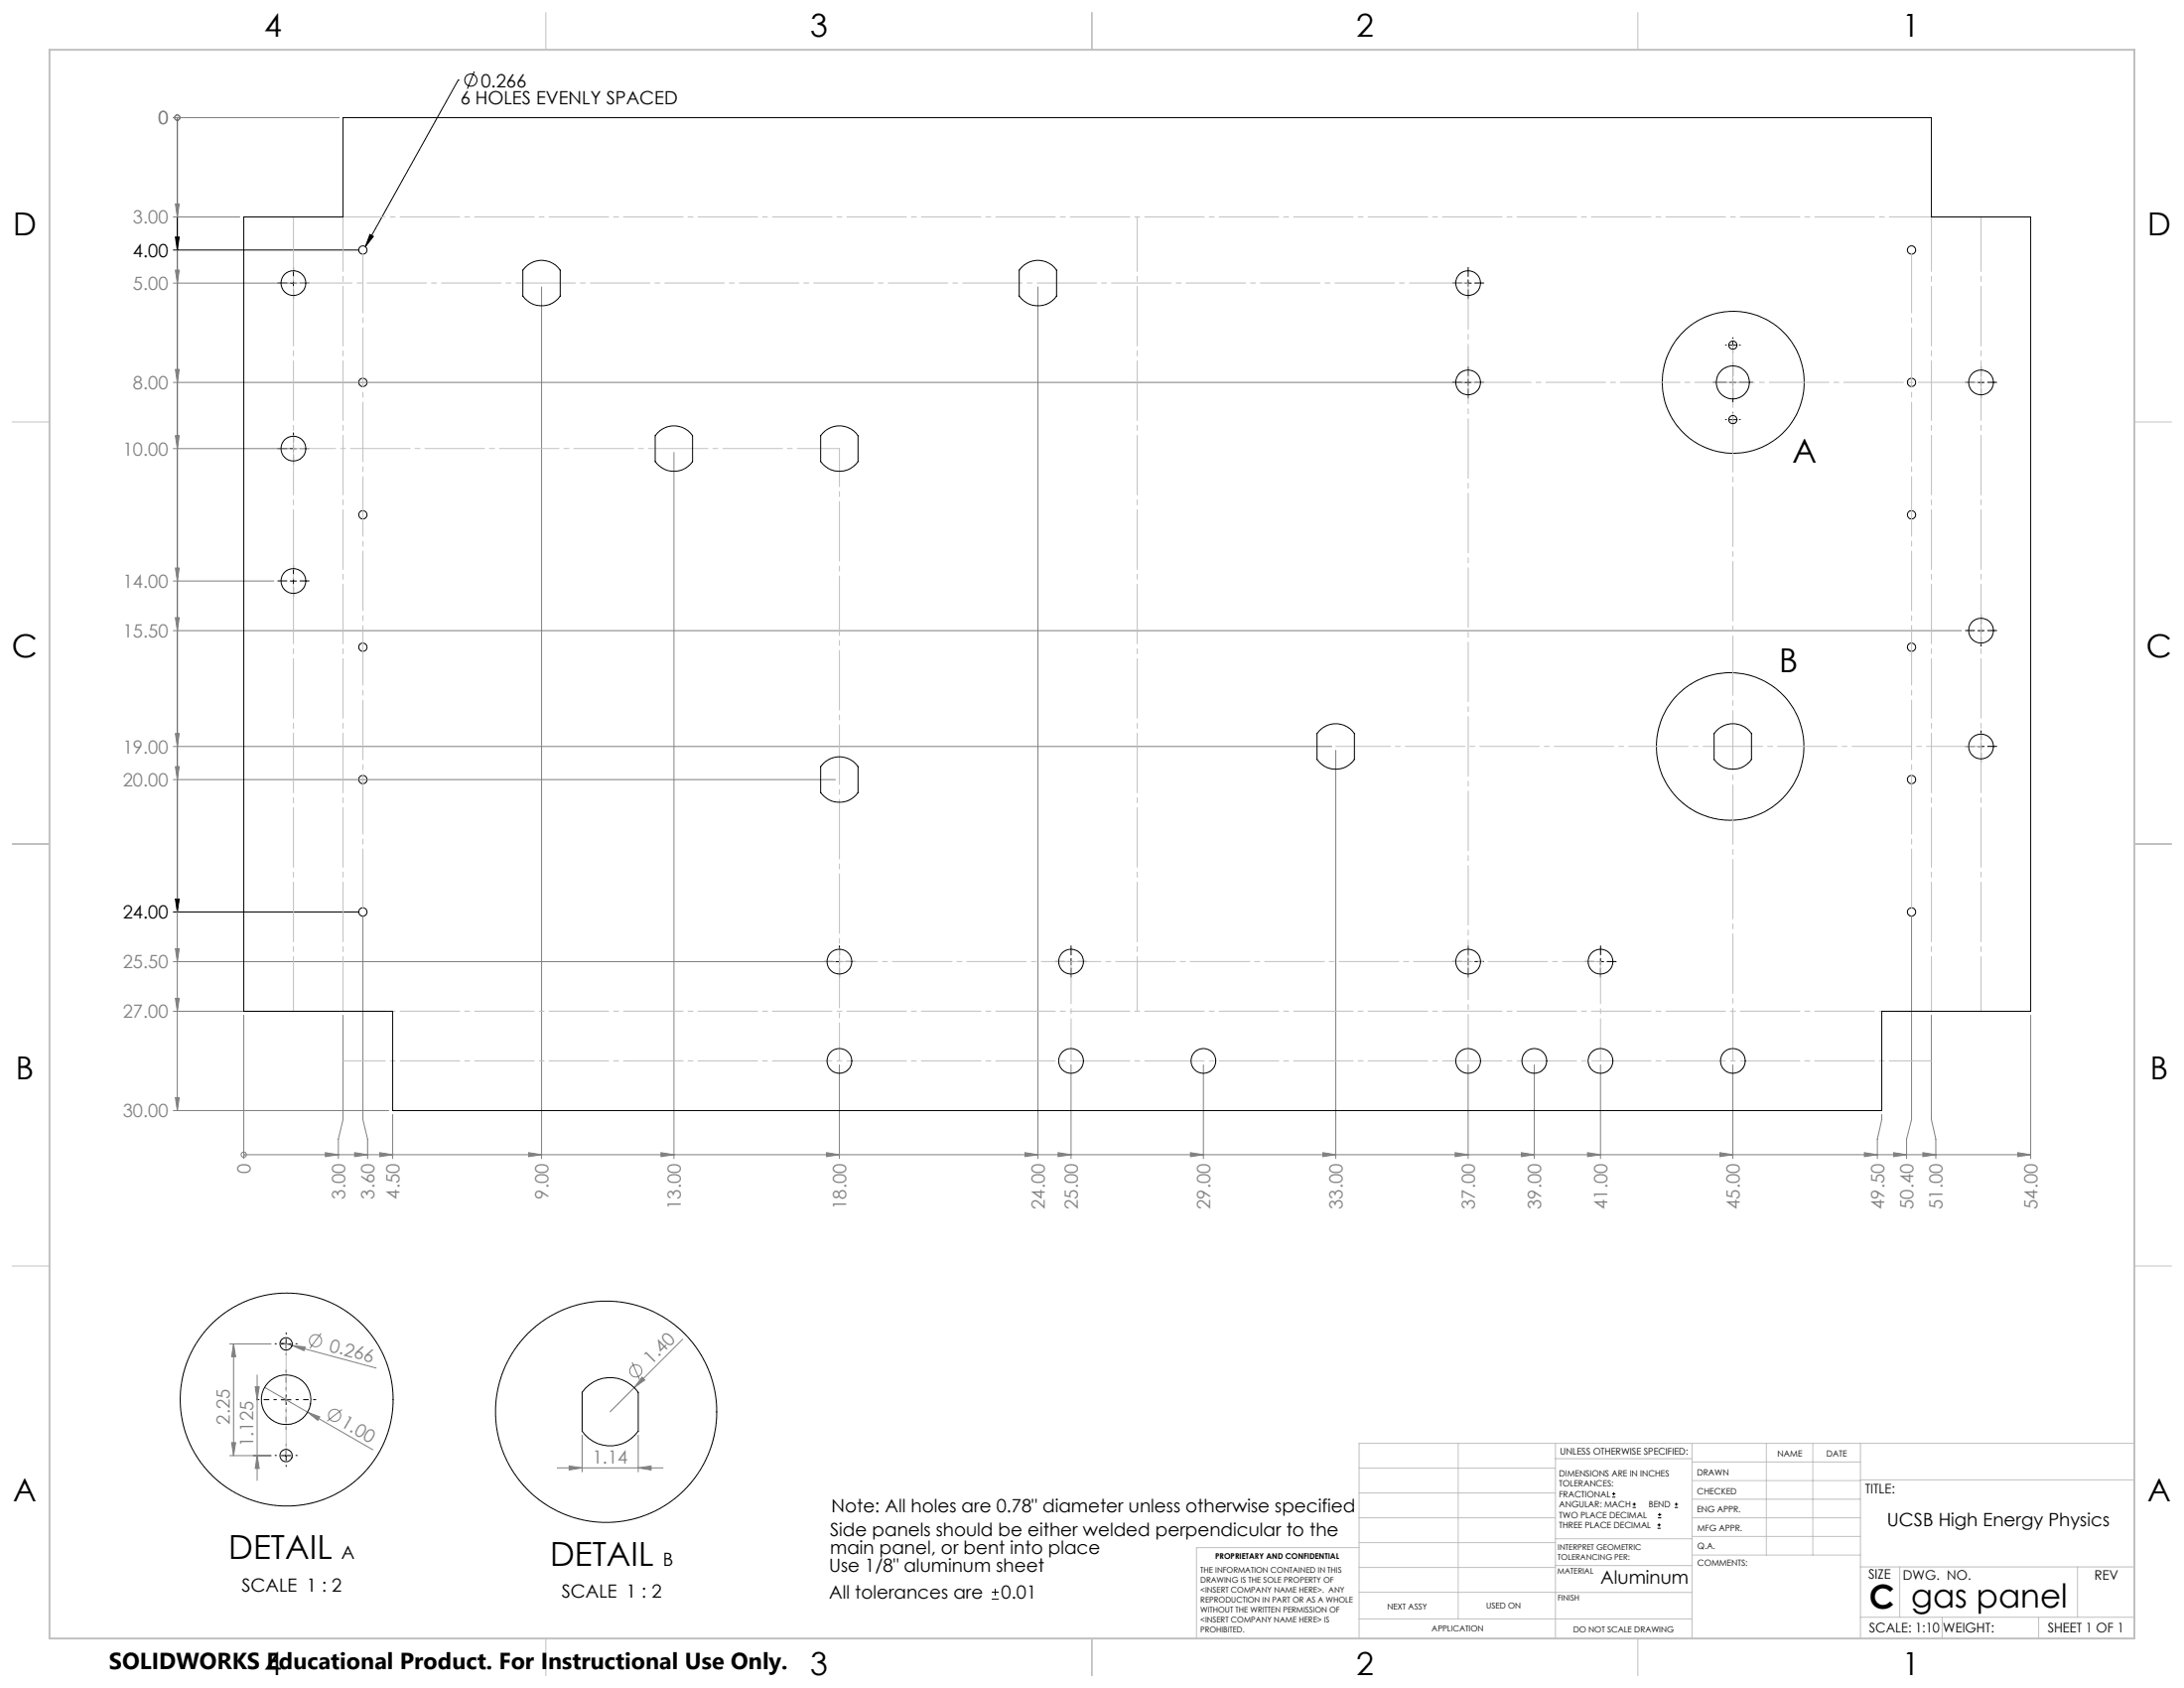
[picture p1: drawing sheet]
<svg xmlns="http://www.w3.org/2000/svg" width="559mm" height="432mm" viewBox="0 0 559 432" stroke-linecap="round" stroke-linejoin="round" font-family="sans-serif">
<g fill="none" stroke="#000" stroke-width=".25">
<path d="M121.4 18.3l-1.8 4.4M45.4 30.1v203.2M117.2 20.5h.1M117.2 20.5l-23.7 42.6M94.7 60l.8 .5-2 2.6zM44.3 64h47.5M44.9 60.6h1l-.5 3.4zM74.2 72.4h1.7M75.1 71.6v1.6M374.8 72.4h1.6M375.6 71.6v1.6M374.8 97.8h1.6"/>
<path d="M375.6 97v1.6M442.5 97.8h1.7M442.5 88.3h1.7M443.4 87.5v1.6M443.4 97v1.6M506 97.8h1.7M506.9 97v1.6M74.2 114.8h1.7M75.1 113.9v1.7M442.5 107.4h1.7M443.4 106.5v1.7M74.2 148.6h1.7"/>
<path d="M75.1 147.8v1.6M506 161.3h1.7M506.9 160.5v1.6M506 191h1.7M506.9 190.1v1.7M44.3 233.3h47.5M44.9 230h1l-.5 3.3zM213.9 246h1.7M214.8 245.1v1.7M273.2 246h1.6M274 245.1v1.7M374.8 246h1.6"/>
<path d="M375.6 245.1v1.7M408.7 246h1.6M409.5 245.1v1.7M71.9 358.1h2.5M71.9 343.8h2.5M73.2 342.5v2.5M73.2 356.8v2.5M71.9 372.4h2.5M73.2 371.1v2.5M412.5 383h.8M412.5 382.1h.8M412.9 381.7v.9"/>
<path d="M417.7 385.6h.8M417.7 384.8h.8M418.1 384.4v.8M424.1 390.9h.8M424.1 390.1h.8M424.2 388.3h.9M424.2 387.5h.9M424.5 389.7v.8M424.6 387v.9M428.5 385.6h.8M428.5 384.8h.8M428.9 384.4v.8"/>
<path d="M253.8 409.1h1.8M253.8 407.3h1.8M254.6 406.4v1.8"/>
<circle cx="120.5" cy="20.5" r="1.55"/>
<circle cx="92.8" cy="64" r="1.05"/>
<circle cx="489.1" cy="63.9" r="1.07"/>
<circle cx="92.8" cy="97.8" r="1.05"/>
<circle cx="443.4" cy="97.8" r="18.2"/>
<circle cx="489.1" cy="97.8" r="1.05"/>
<circle cx="92.8" cy="131.7" r="1.05"/>
<circle cx="489.1" cy="131.7" r="1.05"/>
<circle cx="92.8" cy="165.6" r="1.05"/>
<circle cx="489.1" cy="165.6" r="1.05"/>
<circle cx="92.8" cy="199.4" r="1.05"/>
<circle cx="442.7" cy="191" r="18.9"/>
<circle cx="489.1" cy="199.4" r="1.05"/>
<circle cx="92.8" cy="233.3" r="1.05"/>
<circle cx="489.1" cy="233.3" r="1.07"/>
</g>
<g fill="none" stroke="#808080" stroke-width=".25">
<path d="M44.3 30.1h42.4M45.4 30.1v25.4M45.4 30.1h.1M44.3 55.5h17M44.9 52.2h1l-.5 3.3zM44.3 72.4h29.7M44.9 69.1h1l-.5 3.3zM45.4 64v220.1M138.6 73.4v223M265.6 73.4v223M44.3 97.8h330.3M44.9 94.5h1l-.5 3.3z"/>
<path d="M44.3 114.8h29.7M44.9 111.4h1l-.5 3.4zM172.4 115.7v180.7M44.3 148.6h25.8M44.9 145.3h1l-.5 3.3zM44.9 158h1l-.5 3.3zM44.3 161.3h457.6M44.3 191h296.4M44.3 199.4h169.4M44.9 187.6h1l-.5 3.4zM44.9 196.1h1l-.5 3.3zM341.8 191.9v104.5"/>
<path d="M92.9 234.3v52.1l1.2 5v5M489.1 234.3v52.1l-1.3 5v5M44.3 246h169.4M44.3 258.7h42.4M44.9 242.7h1l-.5 3.3zM44.9 255.4h1l-.5 3.3zM62.4 259.7v36.7M87.8 259.7v26.7l-1.2 5v5M494.2 259.7v26.7l1.1 5v5M519.6 259.7v36.7M214.8 272.4v24M274 272.4v24"/>
<path d="M307.9 272.4v24M375.6 272.4v24M392.6 272.4v24M409.5 272.4v24M443.4 272.4v24M44.3 284.1h55.1M44.9 280.8h1l-.5 3.3zM62.4 295.4h.1M62.4 295.4h457.2M83.3 294.9l3.3 .5-3.3 .5zM90.7 294.9l3.4 .5-3.4 .5zM97.2 294.9l3.3 .5-3.3 .5z"/>
<path d="M100.5 285.1v11.3M135.3 294.9l3.3 .5-3.3 .5zM169.1 294.9l3.3 .5-3.3 .5zM211.5 294.9l3.3 .5-3.3 .5zM262.3 294.9l3.3 .5-3.3 .5zM270.7 294.9l3.3 .5-3.3 .5zM304.6 294.9l3.3 .5-3.3 .5zM338.5 294.9l3.3 .5-3.3 .5zM372.3 294.9l3.3 .5-3.3 .5zM389.3 294.9l3.3 .5-3.3 .5zM406.2 294.9l3.3 .5-3.3 .5zM440.1 294.9l3.3 .5-3.3 .5z"/>
<path d="M477 294.9l3.3 .5-3.3 .5zM481.5 285.1v1.3l-1.2 5v5M484.5 294.9l3.3 .5-3.3 .5zM492 294.9l3.3 .5-3.3 .5zM516.3 294.9l3.3 .5-3.3 .5zM58.8 343.8h10.6M59.8 343.8l.5 3.3h-1zM59.8 343.8v28.6M65.3 354.8h1l-.5 3.3zM65.8 351.7v27M67.7 354.9l27.7 16M71.6 343.4l3.1 .8"/>
<path d="M74.7 344.2l3.4 .4-.3 .9zM74.7 344.2l21.5 5.8M82.2 341.1l-2.9 3.8M161.7 348.5l1.9 4.4M164.3 352.3l.7 .7-2.7 2zM174.7 342.6l-18.6 18.5M58.8 372.4h10.6M59.3 369h1l-.5 3.4zM65.8 372.4l.5 3.2h-1zM78.7 361.2l3.1 1.2-.5 .9zM87.5 360.6l-3.8 2.9M142.6 375.5h27.1"/>
<path d="M145.6 375l3.3 .5-3.3 .5zM148.9 367.1v9.4M163.3 375.5l3.3-.5v1zM163.3 367.1v9.4"/>
<circle cx="45.4" cy="30.1" r=".68"/>
<circle cx="62.4" cy="295.4" r=".68"/>
<circle cx="80.7" cy="343" r="1.56"/>
<circle cx="162.7" cy="350.7" r="1.55"/>
<circle cx="85.6" cy="362.1" r="1.55"/>
</g>
<path d="M70.7 358h-5.1M73.2 355.5v-5.1M75.7 358h5.1M73.2 360.5v5.1" fill="none" stroke="#000" stroke-width=".25" stroke-dasharray="15.2 1.3 1.3 1.3" stroke-dashoffset="14.6"/>
<g fill="none" stroke="#000" stroke-width=".25" stroke-dasharray="15.2 1.3 1.3 1.3">
<path d="M73.4 72.4h-2.3M75.1 70.7v-2.3M75.1 74.1v2.3M76.7 72.4h2.4M374 72.4h-2.4M375.6 70.7v-2.3M375.6 74.1v2.3M377.3 72.4h2.4M374 97.8h-2.4M375.6 96.1v-2.3M375.6 99.5v2.3M377.3 97.8h2.4"/>
<path d="M441.7 97.8h-3.4M441.7 88.3h-.2M443.4 96.1v-3.4M443.4 99.5v3.4M443.4 86.6v-.2M443.4 89.9v.3M445 97.8h3.4M445 88.3h.3M505.2 97.8h-2.3M506.9 96.1v-2.3M506.9 99.5v2.3M508.5 97.8h2.4"/>
<path d="M73.4 114.7h-2.3M75.1 113.1v-2.4M75.1 116.4v2.3M76.7 114.7h2.4M441.7 107.3h-.2M443.4 105.7v-.3M443.4 109v.2M445 107.3h.3M73.4 148.6h-2.3M75.1 146.9v-2.3M75.1 150.3v2.3M76.7 148.6h2.4"/>
<path d="M506.9 159.6v-2.3M505.2 161.3h-2.3M506.9 163v2.3M508.5 161.3h2.4M505.2 190.9h-2.3M506.9 189.3v-2.4M506.9 192.6v2.3M508.5 190.9h2.4M213.1 246h-2.3M214.8 244.3v-2.3M214.8 247.6v2.4M216.4 246h2.4"/>
<path d="M272.4 246h-2.4M274 244.3v-2.3M274 247.6v2.4M275.7 246h2.4M374 246h-2.4M375.6 244.3v-2.3M375.6 247.6v2.4M377.3 246h2.4M407.8 246h-2.3M409.5 244.3v-2.3M409.5 247.6v2.4M411.2 246h2.3"/>
<path d="M70.7 343.7h-.3M73.2 341.2v-.3M73.2 346.2v.4M75.7 343.7h.4M70.7 372.3h-.3M73.2 369.8v-.3M73.2 374.8v.4M75.7 372.3h.4"/>
</g>
<path d="M75.1 55.5v203.2M87.8 55.5v203.2M291 55.5v203.2M506.9 55.5v203.2M506.9 190.9h-165.1M494.2 258.7v-203.2" fill="none" stroke="#c0c0c0" stroke-width=".25" stroke-dasharray="15.2 1.3 1.3 1.3" stroke-dashoffset="1.3"/>
<path d="M494.2 55.5h-406.4M75.1 114.7h139.7M87.8 258.7h406.4M274 246v25.4M409.5 246v25.4M87.8 271.4h406.4" fill="none" stroke="#c0c0c0" stroke-width=".25" stroke-dasharray="15.2 1.3 1.3 1.3" stroke-dashoffset="4.4"/>
<path d="M75.1 72.4h300.5" fill="none" stroke="#c0c0c0" stroke-width=".25" stroke-dasharray="15.2 1.3 1.3 1.3" stroke-dashoffset=".2"/>
<path d="M375.6 271.4v-199" fill="none" stroke="#c0c0c0" stroke-width=".25" stroke-dasharray="15.2 1.3 1.3 1.3" stroke-dashoffset="3.4"/>
<path d="M489.1 63.9v169.4M375.6 97.8h131.3M92.9 233.3v-169.4" fill="none" stroke="#c0c0c0" stroke-width=".25" stroke-dasharray="15.2 1.3 1.3 1.3" stroke-dashoffset="-.8"/>
<path d="M214.8 114.7v156.7M214.8 246h194.7" fill="none" stroke="#c0c0c0" stroke-width=".25" stroke-dasharray="15.2 1.3 1.3 1.3" stroke-dashoffset="5.5"/>
<path d="M73.2 343.7v28.6" fill="none" stroke="#c0c0c0" stroke-width=".25" stroke-dasharray="15.2 1.3 1.3 1.3" stroke-dashoffset="2.9"/>
<path d="M443.4 271.4v-183.1" fill="none" stroke="#c0c0c0" stroke-width=".25" stroke-dasharray="15.2 1.3 1.3 1.3" stroke-dashoffset="1.8"/>
<g fill="none" stroke="#c0c0c0" stroke-width=".25">
<path d="M139.7 3.2v9.5M279.4 3.2v9.5M419.1 3.2v9.5M3.1 107.9h9.6M546.1 107.9h9.5M3.1 215.9h9.6M546.1 215.9h9.5M3.1 323.8h9.6M546.1 323.8h9.5M347.7 375.6h50.3M373.1 369.2v44.9M398 369.2v49.9"/>
<path d="M398 373.1h34.9M432.9 369.2v49.9M432.9 378.7h43.1M432.9 374h43.1M451.9 369.2v28.6M463.8 369.2v28.6M476 369.2v49.9M476 378.6h70.1M546.1 369.2h-198.4v49.9M347.7 394.6h50.3M347.7 388.3h50.3M347.7 381.9h50.3"/>
<path d="M347.7 395.9h-41.6v23.2M398 393.6h35M432.9 383.5h43.1M432.9 388.3h43.1M432.9 393h43.1M433 397.8h43M139.7 419.1v9.6M279.4 419.1v9.6M347.7 414.1h85.2M347.7 401h50.3M347.7 407.3h50.3M398 407.4h34.9"/>
<path d="M398 400.5h35M419.1 419.1v9.6M476 413.7h70.1M476 400.8h70.1M486.1 400.8v12.9M496.9 413.7v5.4M521.6 413.7v5.4M531.6 400.8v12.9"/>
</g>
<path d="M12.7 12.7h533.4v406.4h-533.4z" fill="none" stroke="#c0c0c0" stroke-width=".5"/>
<g fill="#000">
<path d="M94.7 60l.8 .5-2 2.6z"/>
<path d="M44.9 60.6h1l-.5 3.4zM44.9 230h1l-.5 3.3z"/>
</g>
<g fill="#808080">
<path d="M164.3 352.3l.7 .7-2.7 2z"/>
<path d="M78.7 361.2l3.1 1.2-.5 .9z"/>
<path d="M74.7 344.2l3.4 .4-.3 .9z"/>
<path d="M44.9 52.2h1l-.5 3.3zM44.9 69.1h1l-.5 3.3zM44.9 94.5h1l-.5 3.3zM44.9 111.4h1l-.5 3.4zM44.9 145.3h1l-.5 3.3zM44.9 158h1l-.5 3.3zM44.9 187.6h1l-.5 3.4zM44.9 196.1h1l-.5 3.3zM44.9 242.7h1l-.5 3.3zM44.9 255.4h1l-.5 3.3zM44.9 280.8h1l-.5 3.3z"/>
<path d="M83.3 294.9l3.3 .5-3.3 .5zM90.7 294.9l3.4 .5-3.4 .5zM97.2 294.9l3.3 .5-3.3 .5zM135.3 294.9l3.3 .5-3.3 .5zM169.1 294.9l3.3 .5-3.3 .5zM211.5 294.9l3.3 .5-3.3 .5zM262.3 294.9l3.3 .5-3.3 .5zM270.7 294.9l3.3 .5-3.3 .5zM304.6 294.9l3.3 .5-3.3 .5zM338.5 294.9l3.3 .5-3.3 .5zM372.3 294.9l3.3 .5-3.3 .5zM389.3 294.9l3.3 .5-3.3 .5zM406.2 294.9l3.3 .5-3.3 .5zM440.1 294.9l3.3 .5-3.3 .5zM477 294.9l3.3 .5-3.3 .5zM484.5 294.9l3.3 .5-3.3 .5zM492 294.9l3.3 .5-3.3 .5zM516.3 294.9l3.3 .5-3.3 .5z"/>
<path d="M145.6 375l3.3 .5-3.3 .5zM163.3 375.5l3.3-.5v1z"/>
<path d="M65.3 354.8h1l-.5 3.3zM65.8 372.4l.5 3.2h-1zM59.8 343.8l.5 3.3h-1zM59.3 369h1l-.5 3.4z"/>
</g>
<g fill="none" stroke="#000" stroke-width=".25">
<path d="M87.8 30.1h406.4v25.4h25.4v203.2h-38.1v25.4h-381v-25.4h-38.1v-203.2h25.4zM134.3 68.4a5.8 5.8 0 0 1 9 .7v6.6a5.8 5.8 0 0 1-9.5 0v-6.6zM261.3 68.4a5.8 5.8 0 0 1 9 .7v6.6a5.8 5.8 0 0 1-9.5 0v-6.6zM168.2 110.8a5.8 5.8 0 0 1 9 .6v6.7a5.8 5.8 0 0 1-9.6 0v-6.7zM210.5 110.8a5.8 5.8 0 0 1 9 .6v6.7a5.8 5.8 0 0 1-9.5 0v-6.7zM210.5 195.4a5.8 5.8 0 0 1 9 .7v6.6a5.8 5.8 0 0 1-9.5 0v-6.6zM337.5 187a5.8 5.8 0 0 1 9 .6v6.7a5.8 5.8 0 0 1-9.5 0v-6.7zM439.1 187a5.8 5.8 0 0 1 9 .6v6.7a5.8 5.8 0 0 1-9.5 0v-6.7zM149.8 355.1a8.7 8.7 0 0 1 13.5 1.1v9.9a8.7 8.7 0 0 1-14.4 0v-9.9z"/>
<circle cx="75.1" cy="72.4" r="3.2"/>
<circle cx="375.6" cy="72.4" r="3.2"/>
<circle cx="375.6" cy="97.8" r="3.2"/>
<circle cx="443.4" cy="88.3" r="1.06"/>
<circle cx="443.4" cy="97.8" r="4.2"/>
<circle cx="506.9" cy="97.8" r="3.2"/>
<circle cx="75.1" cy="114.8" r="3.2"/>
<circle cx="443.4" cy="107.4" r="1.06"/>
<circle cx="75.1" cy="148.6" r="3.2"/>
<circle cx="506.9" cy="161.3" r="3.2"/>
<circle cx="506.9" cy="191" r="3.2"/>
<circle cx="214.8" cy="246" r="3.2"/>
<circle cx="274" cy="246" r="3.2"/>
<circle cx="375.6" cy="246" r="3.2"/>
<circle cx="409.5" cy="246" r="3.2"/>
<circle cx="214.8" cy="271.4" r="3.2"/>
<circle cx="274" cy="271.4" r="3.2"/>
<circle cx="307.9" cy="271.4" r="3.2"/>
<circle cx="375.6" cy="271.4" r="3.2"/>
<circle cx="392.6" cy="271.4" r="3.2"/>
<circle cx="409.5" cy="271.4" r="3.2"/>
<circle cx="443.4" cy="271.4" r="3.2"/>
<circle cx="73.2" cy="358" r="6.4"/>
<circle cx="73.2" cy="343.8" r="1.59"/>
<circle cx="73.3" cy="358" r="27.2"/>
<circle cx="73.2" cy="372.3" r="1.59"/>
<circle cx="155.1" cy="361.1" r="28.3"/>
</g>
<g font-size="8.5">
<text x="458.6" y="118.3">A</text>
<text x="455.3" y="171.9">B</text>
<text x="58.5" y="398.8">DETAIL</text>
<text x="140.7" y="400.5">DETAIL</text>
<text x="478.3" y="411.4">C</text>
<text x="489" y="411.3">gas panel</text>
</g>
<g font-size="8.1">
<text x="67.6" y="9.3">4</text>
<text x="207.3" y="9.3">3</text>
<text x="347" y="9.3">2</text>
<text x="486.7" y="9.3">1</text>
<text x="3.3" y="60.1">D</text>
<text x="549.4" y="60.1">D</text>
<text x="3" y="168">C</text>
<text x="549.1" y="168">C</text>
<text x="4" y="276">B</text>
<text x="550.1" y="276">B</text>
<text x="3.3" y="383.9">A</text>
<text x="549.4" y="383.9">A</text>
<text x="67.6" y="428.4">4</text>
<text x="207.3" y="428.4">3</text>
<text x="347" y="428.4">2</text>
<text x="486.7" y="428.4">1</text>
</g>
<text font-size="5.9" x="27.9" y="427">SOLIDWORKS Educational Product. For Instructional Use Only.</text>
<g font-size="4.7">
<text x="123.1" y="22.2">0.266</text>
<text x="117.8" y="26.8">6 HOLES EVENLY SPACED</text>
<text x="34" y="65.7">4.00</text>
<text x="31.4" y="235">24.00</text>
<text x="212.7" y="386.8">Note: All holes are 0.78&quot; diameter unless otherwise specified</text>
<text x="212.4" y="393">Side panels should be either welded perpendicular to the</text>
<text x="482.8" y="390.3">UCSB High Energy Physics</text>
<text x="87.4" y="398.8">A</text>
<text x="169.6" y="400.5">B</text>
<text x="212.4" y="397.5">main panel, or bent into place</text>
<text x="61.9" y="407">SCALE 1 : 2</text>
<text x="212.1" y="402.1">Use 1/8&quot; aluminum sheet</text>
<text x="409.5" y="405.2">Aluminum</text>
<text x="143.7" y="408.7">SCALE 1 : 2</text>
<text x="212.1" y="409">All tolerances are</text>
<text x="256.2" y="409">0.01</text>
</g>
<g font-size="4.7" fill="#808080">
<text x="40.5" y="31.8">0</text>
<text x="34" y="57.2">3.00</text>
<text x="34" y="74.2">5.00</text>
<text x="34" y="99.6">8.00</text>
<text x="31.4" y="116.5">10.00</text>
<text x="31.4" y="150.4">14.00</text>
<text x="31.4" y="163.1">15.50</text>
<text x="31.4" y="192.7">19.00</text>
<text x="31.4" y="201.2">20.00</text>
<text x="31.4" y="247.7">25.50</text>
<text x="31.4" y="260.4">27.00</text>
<text x="31.4" y="285.8">30.00</text>
<text x="64.1" y="300.2" transform="rotate(-90 64.1 300.2)">0</text>
<text x="88.3" y="306.7" transform="rotate(-90 88.3 306.7)">3.00</text>
<text x="95.8" y="306.7" transform="rotate(-90 95.8 306.7)">3.60</text>
<text x="102.2" y="306.7" transform="rotate(-90 102.2 306.7)">4.50</text>
<text x="140.3" y="306.7" transform="rotate(-90 140.3 306.7)">9.00</text>
<text x="174.2" y="309.3" transform="rotate(-90 174.2 309.3)">13.00</text>
<text x="216.5" y="309.3" transform="rotate(-90 216.5 309.3)">18.00</text>
<text x="267.3" y="309.3" transform="rotate(-90 267.3 309.3)">24.00</text>
<text x="275.8" y="309.3" transform="rotate(-90 275.8 309.3)">25.00</text>
<text x="309.7" y="309.3" transform="rotate(-90 309.7 309.3)">29.00</text>
<text x="343.5" y="309.3" transform="rotate(-90 343.5 309.3)">33.00</text>
<text x="377.4" y="309.3" transform="rotate(-90 377.4 309.3)">37.00</text>
<text x="394.3" y="309.3" transform="rotate(-90 394.3 309.3)">39.00</text>
<text x="411.3" y="309.3" transform="rotate(-90 411.3 309.3)">41.00</text>
<text x="445.1" y="309.3" transform="rotate(-90 445.1 309.3)">45.00</text>
<text x="482.1" y="309.3" transform="rotate(-90 482.1 309.3)">49.50</text>
<text x="489.6" y="309.3" transform="rotate(-90 489.6 309.3)">50.40</text>
<text x="497.1" y="309.3" transform="rotate(-90 497.1 309.3)">51.00</text>
<text x="521.3" y="309.3" transform="rotate(-90 521.3 309.3)">54.00</text>
<text x="84" y="345.6" transform="rotate(15 84 345.6)">0.266</text>
<text x="166.6" y="349.2" transform="rotate(-45 166.6 349.2)">1.40</text>
<text x="58.8" y="364.4" transform="rotate(-90 58.8 364.4)">2.25</text>
<text x="87" y="364.8" transform="rotate(30 87 364.8)">1.00</text>
<text x="64.8" y="370.1" transform="rotate(-90 64.8 370.1)">1.125</text>
<text x="151.6" y="374.5">1.14</text>
</g>
<g font-size="3.4">
<text x="477.2" y="381.9">TITLE:</text>
<text x="478.1" y="404">SIZE</text>
<text x="486.9" y="404">DWG. NO.</text>
<text x="535.9" y="404.1">REV</text>
<text x="478.2" y="417.6">SCALE: 1:10</text>
<text x="497.1" y="417.7">WEIGHT:</text>
<text x="523.9" y="417.6">SHEET 1 OF 1</text>
</g>
<text font-size="2.4" x="399.2" y="372.1">UNLESS OTHERWISE SPECIFIED:</text>
<g font-size="2.2">
<text x="398.9" y="377.7">DIMENSIONS ARE IN INCHES</text>
<text x="434.2" y="377.3">DRAWN</text>
<text x="454.8" y="372.5">NAME</text>
<text x="467.3" y="372.6">DATE</text>
<text x="398.9" y="380.3">TOLERANCES:</text>
<text x="398.9" y="383">FRACTIONAL</text>
<text x="434.3" y="382.2">CHECKED</text>
<text x="398.9" y="385.6">ANGULAR: MACH</text>
<text x="398.9" y="388.3">TWO PLACE DECIMAL</text>
<text x="421.9" y="385.6">BEND</text>
<text x="434.2" y="386.9">ENG APPR.</text>
<text x="398.9" y="390.9">THREE PLACE DECIMAL</text>
<text x="434.3" y="391.6">MFG APPR.</text>
<text x="434.3" y="396.3">Q.A.</text>
<text x="434.3" y="400.5">COMMENTS:</text>
</g>
<g font-size="2.1">
<text x="354.9" y="411.6">NEXT ASSY</text>
<text x="380.3" y="411.6">USED ON</text>
<text x="366.3" y="417.4">APPLICATION</text>
<text x="402.5" y="417.5">DO NOT SCALE DRAWING</text>
</g>
<g font-size="2">
<text x="310.9" y="398.8">PROPRIETARY AND CONFIDENTIAL</text>
<text x="398.6" y="396.5">INTERPRET GEOMETRIC</text>
<text x="398.6" y="399">TOLERANCING PER:</text>
<text x="307.2" y="402.4">THE INFORMATION CONTAINED IN THIS</text>
<text x="307.2" y="404.9">DRAWING IS THE SOLE PROPERTY OF</text>
<text x="307.2" y="407.5">&lt;INSERT COMPANY NAME HERE&gt;. ANY</text>
<text x="398.5" y="402.6">MATERIAL</text>
<text x="307.2" y="410">REPRODUCTION IN PART OR AS A WHOLE</text>
<text x="307.2" y="412.5">WITHOUT THE WRITTEN PERMISSION OF</text>
<text x="398.5" y="409.4">FINISH</text>
<text x="307.2" y="415">&lt;INSERT COMPANY NAME HERE&gt; IS</text>
<text x="307.2" y="417.6">PROHIBITED.</text>
</g>
</svg>
